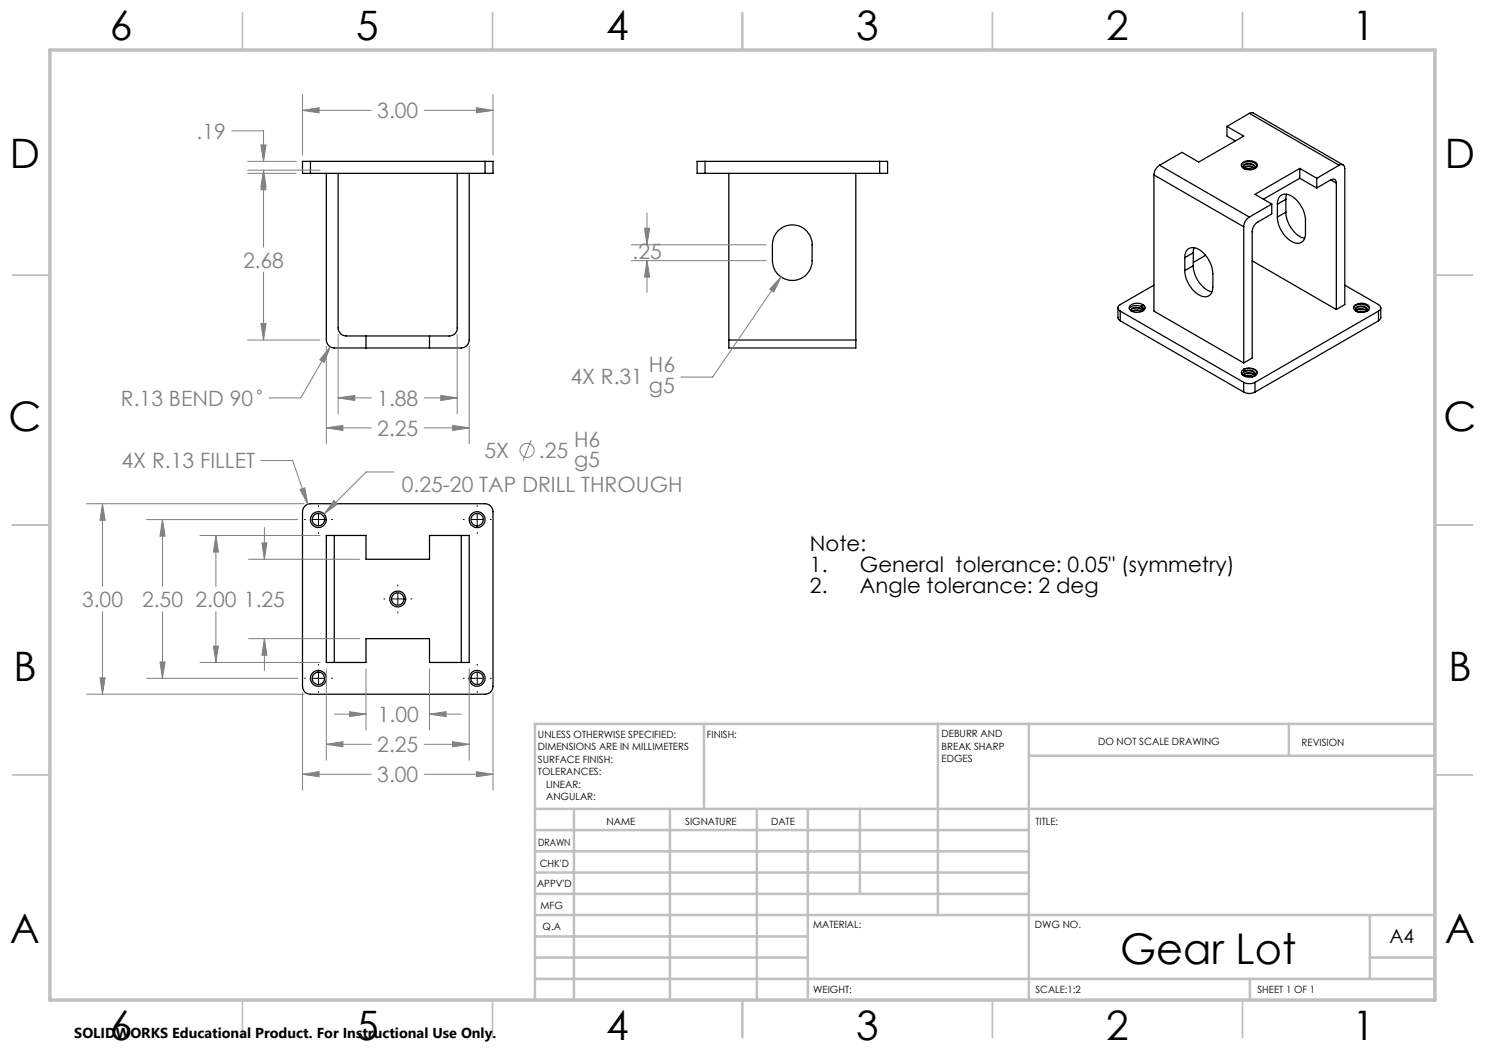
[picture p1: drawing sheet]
<svg xmlns="http://www.w3.org/2000/svg" width="297mm" height="210mm" viewBox="0 0 297 210" stroke-linecap="round" stroke-linejoin="round" font-family="sans-serif">
<g fill="none" stroke="#000" stroke-width=".25">
<path d="M62.1 32.3h-1.6v2.4h1.6M62.1 32.3v2.4M62.1 32.3h34.9M62.1 34.7h34.9M65.3 34.7v33.3a1.62 1.62 0 0 0 1.6 1.6h25.4a1.62 1.62 0 0 0 1.5-1.6v-33.3M67.6 34.7v30.9a1.62 1.62 0 0 0 1.6 1.6h20.7a1.55 1.55 0 0 0 1.5-1.6v-30.9M97 32.3h1.6v2.4h-1.6M97 32.3v2.4M141 32.3h-1.6v2.4h1.6M141 32.3h34.9M141 34.7h34.9M141 32.3v2.4"/>
<path d="M145.8 34.7v33.3M171.2 34.7v33.3M175.9 32.3h1.6v2.4h-1.6M175.9 32.3v2.4M230.8 35l17.9 10.4M230.8 35v27.2l17.9 10.4M231.9 33a2.32 2.32 0 0 0-1.1 2M231.9 33l18 10.4M245.4 25.3l3.3 1.9-9 5.2-3.3-1.9-4.5 2.5M245.4 25.3v1.9l1.7 1M248.3 33.1a1.57 1.57 0 0 1 2.1-.7l.6 .3 .4 .5M248.4 32.7a2.1 2.1 0 0 1 3 .2 1.19 1.19 0 0 1-1.4 1.1 1.41 1.41 0 0 1-1.7-1z"/>
<path d="M248.6 33.4a1.41 1.41 0 0 1 2.5 .3M248.7 33.5a1.68 1.68 0 0 1 2.3 .2M248.7 33.7h.3M248.8 33.6l.1-.1a1.81 1.81 0 0 1 2 .2M249 33.7v.1M249.1 33.8l.6-.1 .8 .2M249.3 33.9h1M249.9 22.7l.4-.2 .3 .1 18 10.4M249.9 22.7l-4.5 2.6M249.9 22.7l17.9 10.3M251.1 33.6a1.45 1.45 0 0 0-2.2-.7l-.2 .2a.45 .45 0 0 0 .3 .6M257.2 39.9l-1.7 .9"/>
<path d="M257.2 39.9v2.5M257.3 38.8l-.1 1.1M260 33.7l3.3 2M260 33.7l-9 5.2 3.4 1.9M260 33.7v2M260 35.7l-7.3 4.2M260 35.7l3.3 1.9M263.3 35.7v1.9M266.1 36a.69 .69 0 0 1 .8-.1 .69 .69 0 0 1 .4 .7M266.1 36l-2.8 1.6M266.1 36l1.2 .6M267.3 36.6v25.3"/>
<path d="M267.8 33a.69 .69 0 0 1 .8 0 .69 .69 0 0 1 .4 .7v27.2l-1.7 1M267.8 33l-4.5 2.7M155.6 46.2a4 4 0 0 1 4.3-1 4 4 0 0 1 2.5 3.8v3.1a4 4 0 0 1-3.9 4 4 4 0 0 1-4-4l.1-4 .4-1.2zM230.8 57l-6.8 3.9a.69 .69 0 0 0-.4 .7 .69 .69 0 0 0 .4 .6M237 51.5a1.69 1.69 0 0 1 .7-1.7 1.69 1.69 0 0 1 1.9 0 6.1 6.1 0 0 1 3 4.9v2.7a1.73 1.73 0 0 1-.9 1.8 1.73 1.73 0 0 1-2.1-.3 6.3 6.3 0 0 1-2.6-4.8M237 51.5v2.6M238.7 53.2a5.5 5.5 0 0 0 3.7 5.1M238.7 50.5l-1.7 1M238.7 53.2l-1.7 .9M238.7 50.5v2.7M238.8 49.6l-.1 .9M241.1 51.1l-2.4 1.4"/>
<path d="M248.7 45.4v27.2M249.9 43.4a2.32 2.32 0 0 0-1.2 2M250.4 52.2l16.9 9.7M254.4 40.8v2l-2.8 1.6a2.32 2.32 0 0 0-1.2 1.9v25.3l-1.7 1M254.4 40.8l-4.5 2.6M255.5 40.8a1.69 1.69 0 0 1 .7-1.7 1.69 1.69 0 0 1 1.9 0 6.1 6.1 0 0 1 3 5v2.6a1.74 1.74 0 0 1-.9 1.8 1.74 1.74 0 0 1-2.1-.3 6.3 6.3 0 0 1-2.6-4.8M255.5 40.8v2.6M257.2 42.4a5.9 5.9 0 0 0 3.5 5.2l.2 .1M257.2 42.4l-1.7 1M269 57l6.7 3.9a.69 .69 0 0 1 .5 .7 .69 .69 0 0 1-.5 .6M73.2 67.2v2.4M85.9 67.2v2.4"/>
<path d="M145.8 68v1.6h25.4v-1.6M145.8 68h25.4M223.6 61.6v2l.4 .6M224 62.2l24.7 14.3M224 64.2l24.7 14.2M224 62.2v2M226 61.1a2.23 2.23 0 0 1 3 .2 .92 .92 0 0 1-1.1 1.1 1.73 1.73 0 0 1-2.1-.8zM226.4 62.3a1.77 1.77 0 0 1 2 0M226.5 62.3l.9-.2 .8 .2M228.3 61.3a2.03 2.03 0 0 0-2.4 .4M228.3 61.2a.6 .6 0 0 1 .1 1.1M228.3 61.2l.3 .6"/>
<path d="M228.5 60.9l.5 .7M228.5 62.1a1.6 1.6 0 0 0-2.3 0v.1M228.5 60.9l-.2 .3M228.6 62a1.62 1.62 0 0 0-2.4 0v.2M248.6 74a2.09 2.09 0 0 1 2.8 .4 1.22 1.22 0 0 1-1.5 1.1 1.38 1.38 0 0 1-1.6-1.1zM248.6 75.1a1.5 1.5 0 0 1 2.4 0M248.7 75.1a1.56 1.56 0 0 1 2.3 .1M248.7 76.5a2.67 2.67 0 0 0 2.3 0M248.7 78.4a2.37 2.37 0 0 0 2.3 0M248.7 73.9a2.4 2.4 0 0 1 2.6 .4l.1 .3M248.7 73.9v.4h.3M248.7 76.5v1.9"/>
<path d="M248.7 73.9l.3 .3M248.9 75.3l.9-.2 .9 .2M249 74.3l-.6 .5M249 74.2l.5-.2a1.18 1.18 0 0 1 1.6 1.1h-.1M249 74.3a1.44 1.44 0 0 1 2.1 .7M249 74.2v.1M249.1 75.3l.7-.1 .7 .1h-.1M251 76.5v1.9M270.7 61.6a1.73 1.73 0 0 1 2.5-.5l.5 .3 .2 .3M271 61.1a2.14 2.14 0 0 1 2.9 .3 1.15 1.15 0 0 1-1.5 1.1 1.26 1.26 0 0 1-1.6-1.2zM271.1 61.9a1.4 1.4 0 0 1 2.2-.2l.2 .5M271.2 62a1.75 1.75 0 0 1 2.2 .2"/>
<path d="M271.2 62.2h.2M271.3 62.1l.1-.1a1.88 1.88 0 0 1 1.9 .3M271.4 62.2v.1M271.5 62.4a1.64 1.64 0 0 1 1.4 0M271.7 62.4h1M273.5 62.2a1.38 1.38 0 0 0-2.1-.8l-.3 .4 .3 .4M275.7 62.2l-24.7 14.3M275.7 62.2v2M275.7 64.2l-24.7 14.2M276.2 61.6v2l-.5 .6M60.9 101.3l.4-.3 .8-.3h34.9a1.62 1.62 0 0 1 1.6 1.6v35a1.62 1.62 0 0 1-1.6 1.5h-34.9a1.55 1.55 0 0 1-1.6-1.5v-35zM64.9 103.9h.4"/>
<path d="M66.9 107.1h-1.6v25.4h1.6M66.9 107.1h6.3v4.8h12.7v-4.8h6.4M66.9 107.1v25.4M80.8 119.8h.3M92.3 107.1h1.5v25.4h-1.5M92.3 107.1v25.4M95.4 105.2v.3M63.7 134.1v.3M66.9 132.5h6.3v-4.8h12.7v4.8h6.4M93.8 135.7h.4"/>
<circle cx="63.7" cy="103.9" r="1.24"/>
<circle cx="63.7" cy="103.9" r="1.58"/>
<circle cx="79.5" cy="119.8" r="1.24"/>
<circle cx="79.6" cy="119.8" r="1.58"/>
<circle cx="95.4" cy="103.9" r="1.58"/>
<circle cx="95.4" cy="103.9" r="1.24"/>
<circle cx="63.7" cy="135.7" r="1.25"/>
<circle cx="63.7" cy="135.7" r="1.58"/>
<circle cx="95.4" cy="135.7" r="1.58"/>
<circle cx="95.4" cy="135.7" r="1.24"/>
</g>
<path d="M60.5 18.9v12.1M98.6 18.9v12.1M60.5 22.1l3.3-.6v1.1zM60.5 22.1h13.8M84.8 22.1h13.8" fill="none" stroke="#808080" stroke-width=".2"/>
<g fill="none" stroke="#c0c0c0" stroke-width=".35">
<path d="M48.5 2.5v7.5M98.5 2.5v7.5M148.5 2.5v7.5M198.5 2.5v7.5M248.5 2.5v7.5M2.5 55h7.5M287 55h7.5M2.5 105h7.5M287 105h7.5M2.5 155h7.5M287 155h7.5M48.5 200v7.5"/>
<path d="M98.5 200v7.5M148.5 200v7.5M198.5 200v7.5M248.5 200v7.5"/>
</g>
<g fill="none" stroke="#c0c0c0" stroke-width=".5">
<path d="M140.8 144.8v17M187.6 144.8v38.2M205.8 144.8v55.2M205.8 151.2h81.2M257.8 144.8v6.4M287 144.8h-180v55.2M107 161.8h180M107 178.8h98.8M107 174.5h98.8M107 170.3h98.8M107 166h98.8M114.8 161.8v38.2"/>
<path d="M134 161.8v38.2M151.4 161.8v38.2M161.6 161.8v38.2M172 161.8v17M107 195.8h180M107 191.5h54.6M107 187.3h54.6M107 183h180M250 195.8v4.2M274 191.5h13M274 183v12.8"/>
</g>
<path d="M10 10h277v190h-277z" fill="none" stroke="#c0c0c0" stroke-width=".7"/>
<path d="M60.5 22.1l3.3-.6v1.1z" fill="#808080"/>
<path d="M95.3 21.5l3.3 .6-3.3 .5z" fill="none" stroke="#808080" stroke-width=".2"/>
<path d="M95.3 21.5l3.3 .6-3.3 .5z" fill="#808080"/>
<path d="M46.4 26.2h6.3v6.1M49.5 32.3h9.7M49.5 34.7h9.7M52.2 29h1l-.5 3.3zM52.7 34.7v6.3" fill="none" stroke="#808080" stroke-width=".2"/>
<path d="M52.2 29h1l-.5 3.3z" fill="#808080"/>
<path d="M52.7 34.7l.5 3.3h-1z" fill="none" stroke="#808080" stroke-width=".2"/>
<path d="M52.7 34.7l.5 3.3h-1z" fill="#808080"/>
<path d="M49.5 34h14.5M52.7 34l.5 3.3h-1zM52.7 34v15.4M52.7 54.5v13.5M49.5 68h14.5" fill="none" stroke="#808080" stroke-width=".2"/>
<path d="M52.7 34l.5 3.3h-1z" fill="#808080"/>
<path d="M52.2 64.7h1l-.5 3.3z" fill="none" stroke="#808080" stroke-width=".2"/>
<path d="M52.2 64.7h1l-.5 3.3z" fill="#808080"/>
<g fill="none" stroke="#808080" stroke-width=".2">
<path d="M66 69.4l-1.2 3.1-.8-.5zM66 69.4l-5.9 10.2h-6.3"/>
<circle cx="51.9" cy="78.4" r=".42"/>
</g>
<path d="M66 69.4l-1.2 3.1-.8-.5z" fill="#808080"/>
<path d="M65.3 69.3v19.5M93.8 69.3v19.5M65.3 85.6l3.3-.5v1zM65.3 85.6h9M84.8 85.6h9" fill="none" stroke="#808080" stroke-width=".2"/>
<path d="M65.3 85.6l3.3-.5v1z" fill="#808080"/>
<path d="M90.5 85.1l3.3 .5-3.3 .5z" fill="none" stroke="#808080" stroke-width=".2"/>
<path d="M90.5 85.1l3.3 .5-3.3 .5z" fill="#808080"/>
<path d="M67.6 79.6l3.3-.5v1zM67.6 66.9v15.9M67.6 79.6h6.7M84.8 79.6h6.6M91.4 66.9v15.9" fill="none" stroke="#808080" stroke-width=".2"/>
<path d="M67.6 79.6l3.3-.5v1z" fill="#808080"/>
<path d="M88.2 79.1l3.2 .5-3.2 .5z" fill="none" stroke="#808080" stroke-width=".2"/>
<path d="M88.2 79.1l3.2 .5-3.2 .5z" fill="#808080"/>
<path d="M156.2 55.4l-1.4 3-.8-.6zM156.2 55.4l-13.7 20h-6.3" fill="none" stroke="#808080" stroke-width=".2"/>
<path d="M156.2 55.4l-1.4 3-.8-.6z" fill="#808080"/>
<path d="M126.2 52.1h27M126.2 49h27M129.4 52.1l.5 3.3h-1zM129.4 42.6v6.4M129.4 52.1v6.4" fill="none" stroke="#808080" stroke-width=".2"/>
<path d="M129.4 52.1l.5 3.3h-1z" fill="#808080"/>
<path d="M128.9 45.6h1l-.5 3.4z" fill="none" stroke="#808080" stroke-width=".2"/>
<path d="M128.9 45.6h1l-.5 3.4z" fill="#808080"/>
<path d="M52.2 92.1h6.3l3.1 8.8M60 97.9l1-.3 .6 3.3z" fill="none" stroke="#808080" stroke-width=".2"/>
<path d="M60 97.9l1-.3 .6 3.3z" fill="#808080"/>
<g fill="none" stroke="#808080" stroke-width=".2">
<path d="M78.8 94.4h-5.6l-8.4 8.4M106.2 88l-1.6 4.1M66.8 100.1l.7 .7-2.7 2z"/>
<circle cx="105.4" cy="90.1" r="1.41"/>
</g>
<path d="M66.8 100.1l.7 .7-2.7 2z" fill="#808080"/>
<path d="M17.3 100.7h43.5M20.5 100.7l.5 3.4h-1zM20.5 100.7v16.6M17.3 138.8h43.5M20.5 122.3v16.5" fill="none" stroke="#808080" stroke-width=".2"/>
<path d="M20.5 100.7l.5 3.4h-1z" fill="#808080"/>
<path d="M20 135.6h1l-.5 3.2z" fill="none" stroke="#808080" stroke-width=".2"/>
<path d="M20 135.6h1l-.5 3.2z" fill="#808080"/>
<path d="M40 107.1h24M43.2 107.1v10.2M40 132.5h24M42.7 129.2h1l-.5 3.3zM43.2 122.3v10.2" fill="none" stroke="#808080" stroke-width=".2"/>
<path d="M42.7 129.2h1l-.5 3.3z" fill="#808080"/>
<path d="M43.2 107.1l.5 3.3h-1z" fill="none" stroke="#808080" stroke-width=".2"/>
<path d="M43.2 107.1l.5 3.3h-1z" fill="#808080"/>
<path d="M49.7 111.9h22.2M52.4 108.6h1l-.5 3.3zM52.9 105.5v6.4M49.7 127.7h22.2M52.9 127.7v6.4" fill="none" stroke="#808080" stroke-width=".2"/>
<path d="M52.4 108.6h1l-.5 3.3z" fill="#808080"/>
<path d="M52.9 127.7l.5 3.3h-1z" fill="none" stroke="#808080" stroke-width=".2"/>
<path d="M52.9 127.7l.5 3.3h-1z" fill="#808080"/>
<path d="M73.2 133.8v12.2M85.9 133.8v12.2M66.9 142.8h6.3M69.9 142.3l3.3 .5-3.3 .5zM85.9 142.8h6.4" fill="none" stroke="#808080" stroke-width=".2"/>
<path d="M69.9 142.3l3.3 .5-3.3 .5z" fill="#808080"/>
<path d="M85.9 142.8l3.3-.5v1z" fill="none" stroke="#808080" stroke-width=".2"/>
<path d="M85.9 142.8l3.3-.5v1z" fill="#808080"/>
<path d="M65.3 133.8v18.2M93.8 133.8v18.2M65.3 148.9l3.3-.6v1.1zM65.3 148.9h9M84.8 148.9h9" fill="none" stroke="#808080" stroke-width=".2"/>
<path d="M65.3 148.9l3.3-.6v1.1z" fill="#808080"/>
<path d="M90.5 148.3l3.3 .6-3.3 .5z" fill="none" stroke="#808080" stroke-width=".2"/>
<path d="M90.5 148.3l3.3 .6-3.3 .5z" fill="#808080"/>
<path d="M60.5 138.5v19.5M98.6 138.5v19.5M60.5 154.9l3.3-.6v1.1zM60.5 154.9h13.8M84.8 154.9h13.8" fill="none" stroke="#808080" stroke-width=".2"/>
<path d="M60.5 154.9l3.3-.6v1.1z" fill="#808080"/>
<path d="M95.3 154.3l3.3 .6-3.3 .5z" fill="none" stroke="#808080" stroke-width=".2"/>
<path d="M95.3 154.3l3.3 .6-3.3 .5z" fill="#808080"/>
<path d="M29.3 103.9h30.2M32.5 103.9v13.4M29.3 135.7h30.2M32 132.4h1l-.5 3.3zM32.5 122.3v13.4" fill="none" stroke="#808080" stroke-width=".2"/>
<path d="M32 132.4h1l-.5 3.3z" fill="#808080"/>
<path d="M32.5 103.9l.5 3.3h-1z" fill="none" stroke="#808080" stroke-width=".2"/>
<path d="M32.5 103.9l.5 3.3h-1z" fill="#808080"/>
<g fill="none" stroke="#000" stroke-width=".2" stroke-dasharray="15.2 1.3 1.3 1.3" stroke-linecap="butt">
<path d="M61.2 103.9h-.4M63.7 103.9v-1.3M63.7 103.9h-1.3M63.7 103.9v1.3M63.7 103.9h1.3M63.7 101.4v-.3M63.7 106.4v.4M66.2 103.9h.4M77 119.8h-.3M79.6 119.8v-1.3M79.6 119.8h-1.3M79.6 119.8v1.3"/>
<path d="M79.6 119.8h1.2M79.6 117.2v-.3M82.1 119.8h.3M92.9 103.9h-.3M95.4 103.9v-1.3M95.4 103.9h-1.2M95.4 103.9v1.3M95.4 103.9h1.3M95.4 101.4v-.3M95.4 106.4v.4M98 103.9h.3M61.2 135.7h-.4"/>
<path d="M63.7 135.7v-1.3M63.7 135.7h-1.3M63.7 135.7v1.2M63.7 135.7h1.3M63.7 133.1v-.3M63.7 138.2v.3M66.2 135.7h.4M79.6 122.3v.3M92.9 135.7h-.3M95.4 135.7v-1.3M95.4 135.7h-1.2M95.4 135.7v1.2"/>
<path d="M95.4 135.7h1.3M95.4 133.1v-.3M95.4 138.2v.3M98 135.7h.3"/>
</g>
<text font-size="8.5" x="224" y="192.7">Gear Lot</text>
<g font-size="8.1">
<text x="22" y="8">6</text>
<text x="71.2" y="8">5</text>
<text x="121.2" y="8">4</text>
<text x="171.2" y="8">3</text>
<text x="221.2" y="8">2</text>
<text x="270.5" y="8">1</text>
<text x="2" y="33.6">D</text>
<text x="289" y="33.6">D</text>
<text x="1.7" y="86.1">C</text>
<text x="288.7" y="86.1">C</text>
<text x="2.7" y="136.1">B</text>
<text x="289.7" y="136.1">B</text>
<text x="2" y="188.6">A</text>
<text x="289" y="188.6">A</text>
<text x="22" y="208">6</text>
<text x="71.2" y="208">5</text>
<text x="121.2" y="208">4</text>
<text x="171.2" y="208">3</text>
<text x="221.2" y="208">2</text>
<text x="270.5" y="208">1</text>
</g>
<g font-size="4.2" fill="#808080">
<text x="75.5" y="23.6">3.00</text>
<text x="39.3" y="27.8">.19</text>
<text x="48.6" y="53.5">2.68</text>
<text x="126.5" y="51.8">.25</text>
<text x="114.1" y="76.8">4X R.31</text>
<text x="129.8" y="74.5">H6</text>
<text x="24.2" y="81.2">R.13 BEND 90</text>
<text x="75.5" y="81.2">1.88</text>
<text x="129.8" y="78.6">g5</text>
<text x="75.5" y="87.2">2.25</text>
<text x="114.8" y="89.3">H6</text>
<text x="24.3" y="93.7">4X R.13 FILLET</text>
<text x="96.9" y="91.6">5X</text>
<text x="107.8" y="91.6">.25</text>
<text x="114.8" y="93.4">g5</text>
<text x="80.4" y="98.5">0.25-20 TAP DRILL THROUGH</text>
<text x="16.4" y="121.4">3.00</text>
<text x="28.4" y="121.4">2.50 2.00 1.25</text>
<text x="75.6" y="144.4">1.00</text>
<text x="75.5" y="150.4">2.25</text>
<text x="75.5" y="156.4">3.00</text>
</g>
<g font-size="4.2">
<text x="162" y="110.2">Note:</text>
<text x="162" y="114.4">1.</text>
<text x="162" y="118.6">2.</text>
<text x="172" y="114.4">General tolerance: 0.05&quot; (symmetry)</text>
<text x="172" y="118.6">Angle tolerance: 2 deg</text>
</g>
<text font-size="3.9" x="277.9" y="188.5">A4</text>
<text font-size="2.9" x="14.9" y="207.6">SOLIDWORKS Educational Product. For Instructional Use Only.</text>
<g font-size="2">
<text x="107.6" y="147.6">UNLESS OTHERWISE SPECIFIED:</text>
<text x="141.4" y="147.6">FINISH:</text>
<text x="188.3" y="147.5">DEBURR AND</text>
<text x="188.3" y="150">BREAK SHARP</text>
<text x="219.6" y="149">DO NOT SCALE DRAWING</text>
<text x="260.3" y="149.2">REVISION</text>
<text x="107.6" y="150.1">DIMENSIONS ARE IN MILLIMETERS</text>
<text x="107.6" y="152.6">SURFACE FINISH:</text>
<text x="107.6" y="155.1">TOLERANCES:</text>
<text x="188.3" y="152.5">EDGES</text>
<text x="109.2" y="157.6">LINEAR:</text>
<text x="109.2" y="160.1">ANGULAR:</text>
<text x="121.3" y="165">NAME</text>
<text x="137" y="164.9">SIGNATURE</text>
<text x="154.2" y="164.9">DATE</text>
<text x="207.1" y="164.9">TITLE:</text>
<text x="107.6" y="169.1">DRAWN</text>
<text x="107.9" y="173.3">CHK'D</text>
<text x="107.4" y="177.4">APPV'D</text>
<text x="108.1" y="181.8">MFG</text>
<text x="108.5" y="186">Q.A</text>
<text x="162.6" y="185.5">MATERIAL:</text>
<text x="207" y="185.5">DWG NO.</text>
<text x="162.6" y="198.5">WEIGHT:</text>
<text x="207.1" y="198.6">SCALE:1:2</text>
<text x="251.5" y="198.6">SHEET 1 OF 1</text>
</g>
</svg>
